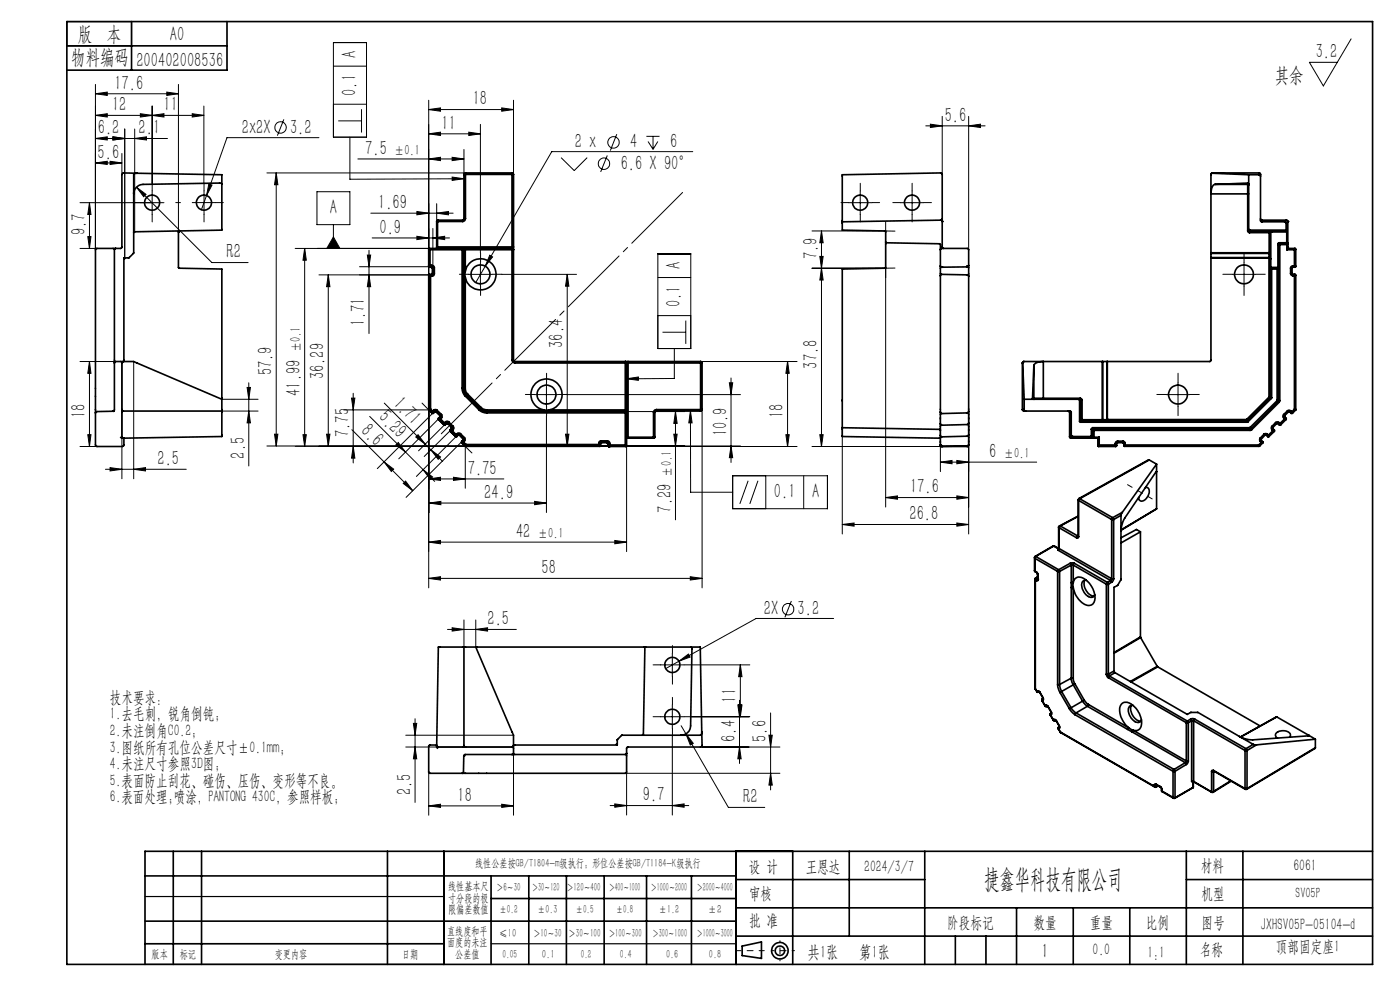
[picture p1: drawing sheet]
<svg xmlns="http://www.w3.org/2000/svg" width="297mm" height="210mm" viewBox="0 0 297 210" stroke-linecap="round" stroke-linejoin="round" font-family="sans-serif">
<g fill="none" stroke="#000" stroke-width=".21">
<path d="M20.2 19.9l2.6-.4v.7zM20.2 17.9v35.1M20.2 19.9h17.7M35.4 19.5l2.5 .4-2.5 .3zM37.9 17.9v31.3M70.7 9h7.1v20.1h-7.1zM70.7 14h7.1M286.6 8.2l-5.9 10-2.9-5h5.9M20.2 29.4l2.6-.4v.7zM20.2 29.4h15.3M20.2 34.6l2.6-.4v.7zM20.2 24.5l2.6-.4v.7z"/>
<path d="M20.2 34.6h5.7M20.2 24.5h23.1M23.4 34.2l2.5 .4-2.5 .3zM24 29l2.5 .4-2.5 .3zM25.9 32.6v4.1M26.5 27.4v27.5M28.6 29.4l2.5-.4v.7zM28.6 27.4v21.9M29 39.7l2 1.5-.5 .5zM29 39.7l15.9 16h7.7M29.8 24.1l2.5 .4-2.5 .3zM32.3 24.5l2.5-.4v.7z"/>
<path d="M32.3 22.5v16.4M40.8 24.1l2.5 .4-2.5 .3zM43.3 22.5v16.4M44.3 39l.7 .3-1.2 2.2zM56.6 36.7h41.8M58.6 36.7v57.9M58.6 36.7l.3 2.5h-.7zM60.2 25.3l-1.4 3.5M67.7 29.2h-19.5l-4.4 12.3M70.7 22.1h7.1M71.8 25.6h4.9M74.2 29.1v8.9l24.2-.1"/>
<path d="M75.9 33.7h22.5M76.7 23.2v4.9M90.9 33.7l2.6-.3v.7zM90.9 23.2l2.6-.3v.7zM90.9 21.3v103.4M90.9 23.2h18M90.9 28.4l2.6-.4v.7zM90.9 28.4h11M95.9 37.6l2.5 .3-2.5 .4zM95.9 33.4l2.5 .3-2.5 .4zM98.4 31.7v5.3M99.4 28l2.5 .4-2.5 .3z"/>
<path d="M101.9 26.4v27.3M106.4 22.9l2.5 .3-2.5 .4zM108.9 21.3v31.1M119 33.4l2.8 2.8 2.8-2.8M128.8 33l-1.4 3.5M130.8 28.5l-1.3 3.5M137.1 28.9h2.8M137.5 30l1 1.7M138.5 28.9v2.8M139.6 30l-1.1 1.7M147 32.2h-29.9l-16.2 27.7M196.4 26.7h12.6"/>
<path d="M197.4 26.3l2.5 .4-2.5 .3zM199.9 24.7v12.3M205.5 26.7l2.5-.4v.7zM205.5 24.7v28.3M17 52.7h3.6M18.6 50.2h.7l-.3 2.5zM19 43l.3 2.5h-.7zM19 43v9.7M32.3 40.5v5M34.8 43h-17.8M43.8 41.5l-1.1 3M62.6 52.7h28.5"/>
<path d="M64.6 52.7l.4 2.5h-.7zM64.6 52.7v42M67.2 40.7h7v7h-7zM67.7 58.3h23.5M69.6 58.3l.4 2.5h-.7zM69.6 58.3v36.3M70.7 47.7v5M70.7 50.3l1.4 2.4h-2.8zM76.3 56.6h14.8M77.9 54.1h.7l-.3 2.5zM78.3 53.1v17.7M78.3 58.3l.3 2.5h-.7z"/>
<path d="M78.7 45.2h17.4M79 50.5h16.4M88.4 50.1l2.5 .4-2.5 .3zM88.4 44.9l2.5 .3-2.5 .4zM91.8 50.5l2.5-.4v.7zM91.8 48.5v8.3M92.6 45.2l2.5-.3v.7zM92.6 43.2v3.5M99.4 58.2h5M101.9 55.7v5M103.9 54.1l.6 .4-1.6 2zM106.4 58.2h15.9"/>
<path d="M120.3 58.2l.4 2.5h-.7zM120.3 58.2v36.4M139.6 53.9h6.9v20h-6.9zM139.6 58.9h6.9M172.3 49h15.6M172.3 56.9h15.6M173.9 54.4h.7l-.3 2.5zM174.3 49v45.7M174.3 49l.3 2.5h-.7zM174.3 56.9l.3 2.5h-.7zM180 43h5M182.5 40.5v5"/>
<path d="M187.7 49h2.2M187.9 47v2.2M187.9 56.7v50.9M189.9 56.9h-2.2M191 43h5M193.5 40.5v5M261.4 58.2h5M263.9 55.7v5M17 76.7h8.9v24.9M19 76.7l.3 2.5h-.7zM19 76.7v18M28.4 76.7v24.9"/>
<path d="M139.6 66.9h6.9M140.5 70.5h5M143.1 73.9v6.4l-10.2 .1M145.5 68v4.9M148.6 76.7h20.5M167.1 76.7l.3 2.5h-.7zM167.1 76.7v18M17 94.7h3.6M18.6 92.2h.7l-.3 2.5zM22.4 99.5h17.1M23.4 99.2l2.5 .3-2.5 .4zM28.4 99.5l2.5-.3v.7z"/>
<path d="M47.1 84.7h7.7M47.1 87.2h7.7M52.4 82.2h.7l-.3 2.5zM52.8 87.2l.3 2.5h-.7zM52.8 81.2v17.6M56.6 94.6h42.1M58.2 92.1h.7l-.3 2.5zM62.6 94.7h36.2M64.3 92.2h.7l-.4 2.5zM69.3 92.1h.7l-.4 2.5zM72.9 87h18M74.6 84.4h.7l-.4 2.6z"/>
<path d="M74.6 91.1l6.9 6.9M74.9 83.4v14.8M74.9 94.7l.4 2.5h-.7zM78.4 88.3l11.3 11.3M81.5 98l2 1.5-.5 .5zM81.5 98l6.1 6.1M81.5 85.5l8.7 8.7M84 94.4l.5-.5 1.5 2zM88.2 92.7l.5-.5 1.5 2zM89.5 85.5l1.5 1.5M89.7 99.6l2.1 1.6-.5 .5zM89.7 99.6l2.5 2.5"/>
<path d="M90.2 94.2l1.2 1.2M91.1 86.9v21.8M91.4 95.4l2.1 1.5-.5 .5zM91.4 95.4l2.5 2.5M91.9 87.5l-11.9 11.9M93.2 88.7l-8.6 8.6M94.4 90l-5.6 5.6M95.6 91.2l-5.6 5.6M96.9 92.5l-8.6 8.6M98 93.6l-11.9 11.9M98.6 94.6l1.5 1.5M98.7 94.7v8.9"/>
<path d="M113.4 83.7h5M115.9 81.2v5M115.9 88.2v20.5M120 92.1h.7l-.4 2.5zM120.4 83.7h36.7M127.1 94.6h30M132.8 94.7h36.3M132.9 80.4l2.5-.4v.7zM132.9 94.5v22.5M132.9 87.3h12.4M142.9 92.1h.8l-.4 2.5zM143.3 87.3l.4 2.5h-.8z"/>
<path d="M143.3 87.3v23M146.5 87.2v17.2h8.9M146.5 87.2l.3 2.5h-.7zM148.9 86.9v37.8M154.7 81.2h.7l-.3 2.5zM155.1 94.6l.3 2.5h-.7zM155.1 80.2v17.9M166.7 92.2h.7l-.3 2.5zM172.3 94.7h27.5M173.9 92.2h.7l-.3 2.5zM178.7 90.7v22.6M199.5 98l2.5-.3v.7z"/>
<path d="M199.5 88.9v11.1M199.5 98h20.4M203 97.7l2.5 .3-2.5 .4zM205.5 87.6v25.7M247.4 83.7h5M249.9 81.2v5M85.5 102.5l.5-.4 1.6 2zM90.9 101.6l2.6-.4v.7zM90.9 101.6h16M90.9 115l2.6-.4v.7zM90.9 115h42M91.1 106.7l2.4-.3v.7z"/>
<path d="M91.1 106.7h24.8M96.2 101.2l2.5 .4-2.5 .3zM113.4 106.4l2.5 .3-2.5 .4zM130.4 114.6l2.5 .4-2.5 .3zM155.4 100.9h20.1v7h-20.1zM158.7 102l-1.7 4.9M160.8 102l-1.7 4.9M162.5 100.9v7M170.5 100.9v7M178.7 111.3l2.5-.4v.7zM178.7 111.3h26.8M187.9 105.5l2.5-.3v.7z"/>
<path d="M187.9 105.5h17.6M203 105.2l2.5 .3-2.5 .4zM203 110.9l2.5 .4-2.5 .3zM90.9 122.7l2.6-.4v.7zM90.9 122.7h58M94.9 133.5h14.6M95.9 133.2l2.5 .3-2.5 .4zM98.4 131.5v5.8M100.9 133.5l2.5-.3v.7zM100.9 131.5v5.8M142.6 138.6v4.9M146.4 122.3l2.5 .4-2.5 .3z"/>
<path d="M167.9 127.5l-1.4 3.4M176.8 131.2h-16.4l-16.4 9.1M86.1 158.5h22.8v14.4M86.1 156h22.8M87.7 153.4h.7l-.3 2.6zM88.1 152.5v17.7M88.1 158.5l.3 2.5h-.7zM140.1 141h5M140.1 152h5M142.6 156.1v16.8M142.6 149.5v5M144 140.3l2-1.6 .4 .7z"/>
<path d="M144 140.3l-2.7 1.5M144.5 153.9l1 1.8M145.5 155.7l1.6 2-.7 .3zM145.5 155.7l9 15.6h7.7M146.7 141h12.4M146.7 152h12.4M148.6 158.5h16.9M156.5 149.5h.7l-.3 2.5zM156.7 149.5h.7l-.3 2.5zM156.9 158.5l.3 2.5h-.7zM156.9 148.5v13.5M157.1 141l.3 2.5h-.7z"/>
<path d="M157.1 141v11M163.1 156h.7l-.3 2.5zM163.5 151.2v16.4M90.9 170.9l2.6-.3v.7zM90.9 163.8v9.1M90.9 170.9h18M106.4 170.6l2.5 .3-2.5 .4zM129.4 170.9h16.7M130.4 170.5l2.5 .4-2.5 .3zM132.6 164h32.9M132.9 164v8.9M142.6 170.9l2.5-.4v.7z"/>
<path d="M163.5 164l.3 2.5h-.7z"/>
<circle cx="59.5" cy="27" r="1.21"/>
<circle cx="128.1" cy="34.7" r="1.2"/>
<circle cx="130.2" cy="30.2" r="1.21"/>
<circle cx="167.2" cy="129.2" r="1.21"/>
</g>
<g fill="none" stroke="#000" stroke-width=".35">
<path d="M14.2 4.6h277v200h-277zM14.2 9.7h34M27.9 4.6v10.3M48.2 4.6v10.3h-34M29.1 36.8l-.7 .2v16.7l-1 1h-1.1M29.1 36.8l-2.9-.1-.3 .2v15.6l-.3 .2h-1M29.1 36.8l18 .3v11.7l-18.6 .4-.1 .1M47.1 39l-.5-.2-16.3 .3a2.04 2.04 0 0 0-1.9 2M98.4 37h.3M98.4 37v9.4M98.7 36.7l-.3 .3M98.7 36.7v.3"/>
<path d="M98.7 37v9.4M98.7 36.7h9.9M98.7 37h9.9M108.6 36.7l.3 .3M108.6 36.7v.3M108.6 37h.3M108.6 37v15.4M108.9 37v15.4M256.9 37v16.6M257.2 36.7l-.3 .3M257.2 36.8l-.3 .2M257.2 36.7h9.9"/>
<path d="M257.2 36.8l7.7 .3M257.2 36.7v.1M257.7 39.1l-.3 .2-.2 .3-.3 1.5h7.8M257.7 39.1h7M264.7 38.8l.2 .2M264.7 39.1l.2 .2M264.7 39.1v2M264.7 38.8l-7 .3M264.7 38.8v.3M264.9 37.1v11.9M264.9 37.1h2.2M267.1 36.7l.3 .2v10l.3 .2"/>
<path d="M267.1 37.1l.3 .3M267.1 36.7v.4M24.6 52.7l-.3 .2v24.1M24.6 52.7h-4.1l-.3 .3v34.6M26.3 54.7v22M26.3 54.7l.2 .2M37.9 49.2v7.6l9.2 .3v30.1M37.9 49.2h.1M38.1 49l-.2 .2M90.9 56.4h.1M90.9 52.9l.3 .1M90.9 56.4l.2 .2"/>
<path d="M90.9 52.9v3.7l.2 .1M90.9 58.4v28.4M90.9 58.4l.1 .1M91 58.5l.3 .1M91 58.5v28.3M91.1 52.7l.1 .3M91.1 52.7l-.2 .2M91.1 56.6h.1M91.1 58.2l-.2 .2M91.1 56.7h.1M91.1 52.7h7M91.1 56.6h.5"/>
<path d="M91.1 58.2l.1 .1M91.1 58.2h.4M91.1 56.7h.4M91.1 56.6v.1M91.2 58.3l.1 .3M91.2 56.3l-.3 .1M91.2 56.3l-.1 .3M91.2 58.3l-.2 .2M91.2 56.3h.4M91.2 53v3.3M91.2 53h6.8M91.2 58.3h.4"/>
<path d="M91.3 58.6v28.2M91.3 58.6h.3M91.5 56.7l.2 .2M91.5 58.2l.1 .1M91.6 56.3a.49 .49 0 0 1 .5 .5M91.6 58.3v.3M91.6 56.6l.2 .2M91.6 56.3v.3M91.6 56.6l-.1 .1M91.7 58l-.2 .2M91.7 58l.1 .1M91.7 56.9v1.1"/>
<path d="M91.8 58.1l-.2 .2M91.8 58.1h.3M91.8 56.8h.3M91.8 56.8v1.3M91.8 56.8l-.1 .1M92.1 58.1a.49 .49 0 0 1-.5 .5M92.1 56.8v1.3M92.6 52.4v.3M92.6 52.4h.2M92.6 47h.2M92.6 47v5.4M92.8 52.4v.3"/>
<path d="M92.8 47h.1M92.8 52.4h15.8M92.8 47h5.3M92.8 47v5.4M92.9 46.7l-.1 .3M92.9 46.7l-.3 .3M92.9 46.7h5.2M98 53h.3M98 53v-.3l.3 .3M98 53v29.4M98.1 52.7l.3 .3M98.1 52.7h.6"/>
<path d="M98.1 46.7v.3M98.3 53h.1M98.3 53v29.4M98.4 57.6v1.2M98.4 57.6h.3M98.4 58.8h.3M98.4 53h.3M98.4 53v4.6M98.4 58.8v23.6M98.4 46.4l-.3 .3M98.4 46.4h.3M98.7 57.6v1.2"/>
<path d="M98.7 52.7v.3M98.7 57.6a3.3 3.3 0 0 1 5.1-2.1 3.3 3.3 0 0 1 0 5.4 3.3 3.3 0 0 1-5.1-2.1M98.7 53h9.9M98.7 52.7h9.9M98.7 53v4.6M98.7 58.8v23.6M98.7 46.4a.6 .6 0 0 1-.6 .6M108.6 52.7v.3M108.6 52.7l.3 .3M108.6 53h.3M108.6 52.4v.3M108.6 52.4h.3"/>
<path d="M108.6 53v23.4M108.9 52.4v.6M108.9 53v23.4M178.7 47.1v1.7l9 .2 .2 .1v2.4M187.9 51.5l11.5 .2 .1 .1v4.6M187.9 51.5v5.3l-.2 .1-9 .2v33.6M199.5 56.4l.3 .3M199.5 53l.2-.3h5.7l.1 .2v3.4M199.5 58.5l.3-.3 5.5 .1 .2 .3M199.5 56.4v2.1M199.5 58.5v35.9M199.8 56.7h.1"/>
<path d="M199.9 47v5.5l.3 .2M199.9 47h.1M199.9 47l-.3-.3-20.9 .4M199.9 47v-10.1l-.3-.2-20.9 .4v10M205.2 56.4v.2M205.2 56.6h.1M205.2 56.6l-5.4 .1M205.5 56.3l-.3 .3M205.5 56.3v2.3M205.5 58.6v35.9l-.3 .2M256.9 53.6v.2M256.9 54.6v.1"/>
<path d="M256.9 54.7v21.9l-22 .1M256.9 53.8v.8M256.9 53.6h12.3M256.9 53.8h12.3M256.9 54.6h12.3M256.9 54.7h12.3M264.7 41.1h.2M264.7 49l.1 .3h.3M264.7 49h.2M264.7 41.1v7.9M264.9 48.6l.2 .2M264.9 49l.2 .2"/>
<path d="M265.1 49.2v.1M265.1 48.8h7.7M265.1 48.8v.4M265.1 49.2h4.1M265.1 49.3h4.1M267.4 46.4l.3 .3M267.7 46.7h5.2M267.7 47.1h4.8M267.7 46.7v.4M269.2 54.6l.2 .2M269.2 54.7l.2 .2M269.2 54.6v.1"/>
<path d="M269.2 54.7h.1M269.2 54.7v29.5M269.2 49.2l.3 .1M269.2 49.2v.1M269.2 53.8l.3 .1M269.2 53.6v.2M269.2 53.6h.3M269.2 49.3h.3M269.2 49.3v4.3M269.2 53.8v.8M269.4 54.9h.1M269.4 54.8v.1"/>
<path d="M269.4 49l.2 .2M269.4 49h3.6M269.4 49l-.2 .2M269.4 54.9v29.3M269.5 53.6v.3M269.5 53.9l-.1 .9M269.5 49.3v4.3M269.6 56.7v.2M269.6 49.2h.1M269.6 56.7h1.5M269.6 49.2l-.1 .1M269.6 56.9l.2 .2"/>
<path d="M269.6 49.2v7.5M269.6 56.9h1.5M269.6 49.2h3.4M269.8 57.1v27.3M269.8 57.1h1.1M270.9 57.1v27.7M271.1 56.9l-.2 .2M271.1 56.7v.2M271.1 51.8v4.9M271.1 51.8l.2 .2M271.3 52h.2M271.3 52v33"/>
<path d="M271.4 51.5l-.3 .3M271.4 51.5h1.4M271.4 51.5l.2 .2M271.5 52v33M271.6 51.7l-.3 .3M271.6 51.7v.2M271.6 51.9l-.1 .1M271.6 51.7h1.4M271.6 51.9h1.4M272.5 47.1l.3 .3M272.8 51.5l.2 .2M272.8 47.4v1.4"/>
<path d="M272.8 48.8l.2 .2M272.9 46.7l.3 .3M272.9 46.7l-.4 .4M273 49v.2M273 51.3l-.2 .2M273 51.7v.2M273 51.3l.2 .2M273 49.2v2.1M273 53h1.6M273 51.9v1.1M273.2 52.5v.2M273.2 51.5v.4h-.2"/>
<path d="M273.2 47h.1M273.2 51.5l-.2 .2M273.2 52.7l-.2 .3M273.2 52.7h.1M273.2 52.4v.3M273.2 52.7h1.5M273.2 47l-.4 .4M273.2 47v5.7M273.8 58l.1 .3 .4 .2M273.8 58h.3M273.8 56.9h.3M273.8 56.9v1.1"/>
<path d="M274.1 58l.2 .2M274.1 56.9v1.1M274.3 56.4l-.3 .1-.2 .4M274.3 58.2v.3M274.3 56.7l-.2 .2M274.3 56.4v.3M274.3 58.2h.4M274.3 56.7h.4M274.3 56.4h.3M274.3 58.5h.3M274.6 56.4l.1 .3M274.6 56.4l.3 .1"/>
<path d="M274.6 53v3.4M274.6 58.5v28.3M274.7 52.7l-.1 .3M274.7 58.2l-.1 .3M274.7 58.2l.2 .2M274.7 52.7l.2 .2M274.9 58.4l-.3 .1M274.9 52.9l-.3 .1M274.9 56.5l-.2 .2M274.9 52.9v3.6M274.9 58.4v28.4M24.3 77v10l-.3 .2"/>
<path d="M26.2 76.7l-.3 .2v10M26.2 76.7h2.2l18.7 8M26.2 76.7h-1.7l-.2 .3M108.6 76.4a.6 .6 0 0 0 .6 .6M108.6 76.4h.3M108.9 76.4l.3 .3M109.2 76.7v.3M109.2 77h23.4M109.2 76.7h23.4M132.6 76.7v.3M132.6 77h.3M132.6 76.7l.3 .3"/>
<path d="M132.6 76.7h.6M132.6 77v10M132.9 77h.3M132.9 77v10M133.2 76.7v.3M133.2 77h15.4M133.2 76.7h15.4M133.2 77v15.7M148.6 76.7v.3M148.6 76.7l.3 .3M148.6 77h.3M148.6 77v9.9"/>
<path d="M148.9 77v9.9M216.9 77h.1M216.9 77v9.9M217 77l.3 7.7M217.2 76.7l-.2 .3M219.3 77.5l.6-.5 1.4-.3v7.8M219.3 77.5l-.3 7M219.3 77.5v7M233.8 76.7h-16.7l-.2 .3M233.8 76.7h.2M233.8 76.7v12.3M234 76.7h.8"/>
<path d="M234 76.7v12.3M234.8 76.7h.1M234.8 76.7v12.3M234.9 76.7v12.3M20.2 87.6v6.8l.2 .2 5.6 .1 .3-.3v-1.5M24 87.2h.1M24 87.2l-3.5 .1-.3 .3M25.6 92.8l.4 .1M25.9 86.9l.2 .3h21M25.9 86.9v5.9l.2 .1M26 92.9h.1M26.1 92.9h.1"/>
<path d="M47.1 87.2v5.4l-21 .3M90.9 86.8l.1 .2M91 87l.7 .7M91 86.8l.1 .2M91 86.8h-.1M91.1 87l.6 .5M91.1 87h-.1M91.3 86.8l-.2 .2M91.3 86.8h-.3M91.3 86.8l.5 .4M91.7 87.5h.2M91.7 87.7h.2"/>
<path d="M91.7 87.5v.2M91.8 87.2l.1 .3M91.8 87.2l-.1 .3M91.9 87.5v.2M92 87l.2 .2M92 87l.3-.1 .4 .1M92 87l-.2 .2M92.2 87.2h.3M92.2 87.4h.3M92.2 87.2l-.3 .3M92.2 87.2v.2M92.2 87.4l-.3 .3"/>
<path d="M92.5 87.2l1 1M92.5 87.2v.2M92.5 87.4l.8 .8M92.7 87l-.2 .2M92.7 87l1 .9M93 88.7v.3M93 89h.1M93 88.7h.1M93 89l1.2 1.1M93.1 88.7l.4 .2M93.1 88.7v.3M93.1 89l1.1 1"/>
<path d="M93.3 88.2v.2M93.3 88.4h.2M93.3 88.2h.2M93.3 88.4l-.3 .3M93.5 88.2v.2M93.5 88.4l.2 .2M93.5 88.9l-.4 .1M93.5 88.9l.8 .8M93.5 88.4l-.4 .3M93.7 87.9l-.2 .3M93.7 87.9l.1 .4-.1 .3M93.7 88.6l-.2 .3"/>
<path d="M94.2 90h.2M94.2 90.1h.2M94.2 90v.1M94.3 89.7l-.1 .3M94.3 89.7l.1 .3M94.4 90v.1M94.5 89.5a.44 .44 0 0 1 .7 0M94.5 89.5l.2 .2M94.5 89.5l-.2 .2M94.7 89.7h.3M94.7 89.8h.3M94.7 89.7l-.3 .3"/>
<path d="M94.7 89.7v.1M94.7 89.8l-.3 .3M95 89.7l.9 1M95 89.7v.1M95 89.8l.8 .9M95.2 89.5l-.2 .2M95.2 89.5l.9 .9M95.5 91.2v.3M95.5 91.5h.1M95.5 91.2h.1M95.5 91.5l1.1 1.1M95.6 91.2l.3 .2"/>
<path d="M95.6 91.2v.3M95.6 91.5l1 1M95.8 90.7v.2M95.8 90.9h.1M95.8 90.7h.1M95.8 90.9l-.3 .3M95.9 90.7v.2M95.9 90.9l.2 .2M95.9 91.4l-.3 .1M95.9 91.4l.9 .8M95.9 90.9l-.3 .3M96.1 90.4l.2 .3-.2 .4"/>
<path d="M96.1 90.4l-.2 .3M96.1 91.1l-.2 .3M96.6 92.5h.3M96.6 92.6h.3M96.6 92.5v.1M96.8 92.2l.1 .3M96.8 92.2l-.2 .3M96.9 92.5v.1M97 92l.2-.1 .5 .1M97 92l.2 .2M97 92l-.2 .2M97.2 92.2h.3"/>
<path d="M97.2 92.3h.3M97.2 92.2l-.3 .3M97.2 92.2v.1M97.2 92.3l-.3 .3M97.5 92.2l.8 .9M97.5 92.2v.1M97.5 92.3l.7 .8M97.7 92l-.2 .2M97.7 92l.8 .8M98 94h.1M98 94l.6 .6M98 82.4a2.31 2.31 0 0 0 .7 1.7"/>
<path d="M98 82.4h.3M98 93.6v.3M98 93.6l.3 .2M98 93.6h.1M98 93.9h.1M98 93.9l.7 .6M98 93.9v.1M98.2 93.1v.3M98.3 93.8l-.3 .1M98.3 82.4l.3 1 .4 .4M98.3 93.3l.2 .2M98.3 93.1v.2"/>
<path d="M98.3 93.3l-.4 .4 .1 .3M98.3 93.8l.5 .5M98.3 93.1h-.1M98.3 82.4h.1M98.4 82.4l.2 .9 .4 .5M98.4 82.4h.3M98.5 92.8l-.2 .3M98.5 92.8l.2 .3-.2 .4M98.5 93.5l-.2 .3M98.6 94.6l.2 .1M98.7 94.5l.1 .1M98.7 94.5l-.1 .1"/>
<path d="M98.7 82.4l.1 .6 .4 .6M98.7 84.1l2.9 2.8M98.8 94.7h28.4M98.8 94.6h28.3M98.8 94.6v.1M98.8 94.3l-.1 .2M98.8 94.3v.3M98.8 94.3h28.2M99 83.8l-.3 .3M99 83.8l2.8 2.9M99 83.8h.1M99 83.8l2.8 2.8"/>
<path d="M99.2 83.6l-.2 .2M99.2 83.6l2.8 2.8M101.6 86.9a2.31 2.31 0 0 0 1.7 .7M101.8 86.7l-.2 .2M101.8 86.7l.5 .4 1 .2M101.8 86.6a1.92 1.92 0 0 0 1.5 .6M101.8 86.6v.1M102 86.4l-.2 .2M102 86.4l.6 .4 .7 .2M103.3 87.3v.3M103.3 87v.2M103.3 87.3h29.3"/>
<path d="M103.3 87.6h29.3M103.3 87.2h12M103.3 87.2v.1M103.3 87h12M115.3 87.2h1.3M115.3 87h1.3M115.3 87v.2M115.3 87a3.3 3.3 0 0 1-2.1-5.1 3.3 3.3 0 0 1 5.5 0 3.3 3.3 0 0 1-2.1 5.1M116.6 87v.2M116.6 87.2h16M116.6 87h16M127 94.3l.1 .3"/>
<path d="M127 94.3l.3 .1M127 94h.3M127 94v.3M127.1 94.6l.1 .1M127.3 94.4l-.2 .2M127.3 94v.4M127.3 94l.1 .1M127.3 94.4l.1 .1M127.4 94.5l-.2 .2M127.4 94.1v.4M127.5 93.5l-.3 .1-.2 .4M127.5 93.5v.3"/>
<path d="M127.5 93.8l-.2 .2M127.5 93.5h1.3M127.5 93.8h1.3M127.5 93.8l.1 .1M127.6 93.9l-.2 .2M127.6 93.9h1.1M128.7 93.9l.2 .2M128.8 93.5v.3M128.8 93.5l.3 .1 .2 .4M128.8 93.8l.2 .2M128.8 93.8l-.1 .1M128.9 94.5l.3 .2"/>
<path d="M128.9 94.5h.1M128.9 94.1v.4M129 94h.3M129 94.5l.2 .2M129 94.5h.1M129 94v.5M129 94l-.1 .1M129.2 94.7h.1M129.2 94.7h3.6M129.3 94.4l-.3 .1M129.3 94.4l-.1 .3M129.3 94.4h3.3"/>
<path d="M129.3 94v.4M132.6 87.3v.3M132.6 94.4l.2 .3M132.6 94.4l.3 .1M132.6 87.6h.3M132.6 87.3l.3 .3M132.6 87.2l.3 .4M132.6 87v.2M132.6 87h.3M132.6 87.2v.1M132.6 87.6v6.8M132.9 94.5l-.1 .2"/>
<path d="M132.9 87v.6M132.9 87.6v6.9M133 92.9h.2M133.2 92.7l-.3 .1M133.2 92.7v.2M133.2 92.7h5.4M133.2 92.9h5.4M138.6 87.5h.3M138.6 92.7h.1M138.6 92.7v.2M138.6 87.5v5.2M138.9 92.6l-.3 .1"/>
<path d="M138.9 92.6v.3h-.3M138.9 87.5v5.1M139.2 86.9a.6 .6 0 0 0-.6 .6M139.2 86.9v.3M139.2 87.2l-.3 .3M139.2 86.9h9.4M139.2 87.2h9.4M148.6 86.9h.3M148.6 86.9v.3M148.9 86.9l-.3 .3M178.7 90.7l20.6 .4 .2 .2M178.7 90.7v1.9l20.8 .3"/>
<path d="M199.5 94.4h.1M199.5 94.4l.3 .3M199.8 94.7h.1M199.8 94.7h5.4M205.2 94.7h.1M205.5 87.2l-.3 .4-5.4 .1-.3-.3M205.5 89.7l-.3 .4-5.4 .1-.3-.4M205.5 92.2l-.3 .3-5.4 .2-.3-.4M205.5 94.3l-.3 .3-5.5 .1-.2-.3M216.9 86.9l.2 .3h9.9l.3 .3M216.9 86.9h.4M217.3 86.9l.3 .3"/>
<path d="M217.3 84.7v2.2M217.3 84.7h11.9M219 84.5l.3 .2M219 84.5h.3M219.3 84.5l.2 .2M219.3 84.5h2M221.3 84.5v.2M221.3 84.5h7.9M226.6 87.2l.3 .3M226.9 92.6l.1 .3h.2M226.9 87.5h.4M226.9 87.5v5.1"/>
<path d="M227.2 92.9h.1M227.2 92.9h5.7M227.3 92.3l.3 .3M227.3 87.5v4.8M227.3 92.3l-.4 .3M227.6 92.6h3.8M227.6 92.6l-.4 .3M228.8 84.7l.2 .2M229 89.4l.2 .2M229 84.9v4.5M229 84.9h.3M229.2 84.7l.1 .2"/>
<path d="M229.2 84.5v.2M229.2 84.5l.3 .2 .1 .2M229.2 89.6h35.4M229.3 89l.3 .2M229.3 84.9h.3M229.3 89h.3M229.3 84.9v4.1M229.3 89l-.3 .4M229.6 89v.2M229.6 89.2l-.4 .4M229.6 89.2h4.2M229.6 84.9v4.1"/>
<path d="M229.6 89h4.2M231.4 92.6l.3 .3M231.5 92.4l-.1 .2M231.5 91v1.4M231.5 92.4l.4 .3M231.5 91l.4 .4M231.8 90.7l-.3 .3M231.8 90.7h33.2M231.8 90.7l.4 .4M231.9 92.7l-.2 .2M231.9 92.7h.2M231.9 91.4h.2"/>
<path d="M231.9 91.4v1.3M232.1 92.7v.2h-.4M232.1 92.7h1.1M232.1 91.4v1.3M232.2 91.1l-.3 .3M232.2 91.1v.2M232.2 91.3l-.1 .1M232.2 91.1h33M232.2 91.3h33M232.6 92.9h.3M232.9 92.9h.1M232.9 94.5l.2 .2"/>
<path d="M232.9 92.9v1.6M233.1 94.7h3.6M233.2 92.7l-.3 .2M233.2 94.4l-.3 .1M233.2 94.4l-.1 .3M233.2 94.4h3.4M233.2 92.7v1.7M233.8 89.2h.3M233.8 89v.2M233.8 89h.2M234 89l.1 .2M234 89h.8"/>
<path d="M234.8 89l.2 .2M234.9 89h-.1M234.9 89l.2 .2M234.9 89h.1M234.9 89h29.5M235 89.2h.1M235 89.2h-.9M235.1 89.2h.1M235.1 89.2h29.3M236.6 94.4l.1 .3M236.6 94.1h.3M236.6 94.4l.3 .1"/>
<path d="M236.6 94.1v.3M236.9 94.5l-.2 .2M236.9 94.1v.4M237.1 93.6l-.4 .2-.1 .3M237.1 93.9l-.2 .2M237.1 93.6v.3M237.1 93.9h1.1M237.1 93.6h1.1M238.2 93.6l.4 .2 .1 .3M238.2 93.6v.3M238.2 93.9l.2 .2M238.4 94.1h.3"/>
<path d="M238.4 94.5l.2 .2M238.4 94.1v.4M238.6 94.7h28.5M238.7 94.4l-.1 .3M238.7 94.4l-.3 .1M238.7 94.4h28.3M238.7 94.1v.3M243.8 97.6l-14.9 8.2M243.8 97.6l-14.7 8.2M243.8 97.6l1.6 .9M245.4 98.5l-7.3 10.2M245.4 98.5v9.4"/>
<path d="M264.4 89v.2M264.4 89l.2 .1M264.4 89.2l.2 .4M264.6 89.1l-.2 .1M264.6 89.1l.1 .4M264.7 89.5l-.1 .1M265 90.7l.2 .4M265.2 91.1v.2M265.2 90.7h-.2M265.2 90.7l.2 .3M265.4 91l-.2 .1M265.4 91l.1 .1"/>
<path d="M265.5 91.1l-.3 .2M267 94.4l.1 .3M267 94.4l.2 .2M267.2 94.6l-.1 .1M267.4 92.9l-.2 .2 .2 .5M267.4 92.9l.2 .2M267.4 93.6l.2 .2M267.6 93.8l.3 .2M267.6 93.4l-.2 .2M267.6 93.1v.3M267.6 93.8l-.6 .6M267.6 93.4l.3 .3"/>
<path d="M267.9 93.7l-.3 .1M267.9 93.7v.3M267.9 94l-.7 .6M268.1 92.1l.4-.1 .4 .1M268.1 92.1l.3 .2M268.1 92.1l-.7 .8M268.4 92.3h.2M268.4 92.3l-.8 .8M268.6 92.3l.3 .3M268.9 92.1l-.3 .2M268.9 92.1l.2 .2M268.9 92.6h.3"/>
<path d="M269.1 92.3l-.2 .3M269.1 92.3l.1 .3M269.2 84.2l.1 .2M269.2 84.2h.2M269.2 84.2l-4.8 4.8M269.3 84.4l-4.7 4.7M269.3 84.4l.4 .1M269.4 84.2l-.1 .2M269.4 84.2l.4 .2M269.7 84.5l-5 5M269.8 84.4l-.1 .1M269.8 90.4l-.1 .3 .1 .4"/>
<path d="M269.8 90.4l.3 .3M269.8 91.1l.3 .3M270.1 91.4l.2 .1M270.1 90.9l-.3 .2M270.1 90.7v.2M270.1 91.4l-1 .9M270.1 90.9l.2 .3M270.3 91.2l-.2 .2M270.3 91.2v.3M270.3 91.5l-1.1 1.1M270.6 89.6l.3-.1 .4 .1M270.6 89.6l.2 .2"/>
<path d="M270.6 89.6l-.8 .8M270.8 89.8h.3M270.8 89.8l-.7 .9M270.9 85l-5.7 5.7M270.9 85l.3 .2M270.9 84.8v.2M270.9 84.8l.4 .2M271.1 89.8l.3 .3M271.2 85.2l.2 .1M271.2 85.2l-5.8 5.8M271.3 85l-.1 .2M271.3 85h.2"/>
<path d="M271.3 89.6l-.2 .2M271.3 89.6l.2 .2M271.4 85.3l-5.9 5.8M271.4 90.1h.3M271.5 85l-.1 .3M271.5 89.8l-.1 .3M271.5 89.8l.2 .3M272.3 87.9l-.1 .3 .1 .4M272.3 87.9l.2 .3M272.3 88.6l.2 .3M272.5 88.9l.3 .1M272.5 88.4l-.2 .2"/>
<path d="M272.5 88.2v.2M272.5 88.9l-1 .9M272.5 88.4l.3 .3M272.8 88.7l-.3 .2M272.8 88.7v.3M272.8 89l-1.1 1.1M273.1 87.2l.3-.2 .4 .2M273.1 87.2l.2 .2M273.1 87.2l-.8 .7M273.3 87.4h.3M273.3 87.4l-.8 .8M273.6 87.4l.3 .3"/>
<path d="M273.8 87.2l-.2 .2M273.8 87.2l.2 .2M273.9 87.7h.3M274 87.4l.2 .3M274 87.4l-.1 .3M274.6 86.8l.2 .2M274.6 86.8h.3M274.6 86.8l-.6 .6M274.8 87l-.6 .7M274.9 86.8l-.1 .2M219.5 118.3l.1 .2M219.5 118.3v2.8"/>
<path d="M219.6 118.5v2.6M219.6 118.5l4.8 2.7M219.6 118l-.1 .3M219.6 118h.1M219.7 118l-.1 .5M219.7 118l4.9 2.9M223.4 115.8h.3M223.4 115.8h.1M223.4 115.8l-3.8 2.2M223.5 115.8h.2M223.5 115.8l-3.8 2.2M223.5 115.8l1 .6"/>
<path d="M223.7 115.8l.9 .5M224.4 116.7l11.2 6.4M224.6 111.8h.1M224.6 116.2l-.2 .5M224.6 111.8v.1M224.6 116.2v.1M224.6 111.8v4.4M224.6 116.3l-.2 .4M224.6 116.3l11.2 6.5M224.6 111.9v4.4M224.6 111.9l3.8 2.2M224.8 111.6l-.2 .2"/>
<path d="M224.8 111.6h.1M224.9 111.6l-.3 .3M224.9 111.6l3.7 2.1M227 119.5h.9M227 119.5l.3 .4M227 119.5l-2.4 1.4M227.3 119.9h.4M227.3 119.9v3.7M227.3 119.9l-2.5 1.3M227.7 119.9v3.7M227.7 119.9l7 4M227.9 119.5l-.2 .4"/>
<path d="M227.9 119.5l7 4M228.6 113.7l-.2 .4M228.6 113.7h.1M228.7 113.7v.1M228.7 106l.1 .1M228.7 113.7l.1 .1M228.7 106v7.7M228.7 109.5l-3.9 2.1M228.7 113.6l-.1 .1M228.7 109.5l-3.8 2.1M228.8 113.8a.25 .25 0 0 1-.1 .3 .25 .25 0 0 1-.3 0M228.8 106.1l7 4.1"/>
<path d="M228.8 106.1v7.7M228.9 105.8l-.2 .2M228.9 105.8h.2M229.1 105.8l-.3 .3M229.1 105.8l6.9 4M235.8 110.2h.5M235.8 110.2v12.6M236 109.8l-.2 .4M236 109.8l.3 .4M236.3 110.2v12.6M237.8 109.3v13.7l-.7 1.1-.8 .5v17.7M237.8 109.3l-1.5 .9"/>
<path d="M238.1 108.7l-.3 .6M238.1 108.7l-2.1 1.1M241.9 112.8l-4.1 2.4M241.9 112.8v22.3M241.9 112.8l-.8-.5-3.3 1.8M243 103.4a.78 .78 0 0 1 .8 .4 .78 .78 0 0 1 0 .8l-.3 .8a1.2 1.2 0 0 1-1.8 .7l-.2-.6M245.2 100.2l-6.8 10-.5 1.3-.1 1.2M245.3 100l-.1 .2zM245.4 107.9l-7.6 4.6M245.4 107.9l-7.6 4.5M98.4 137.3v20.9l.3 .3M98.4 137.3h38.4"/>
<path d="M98.4 137.3h-5.4l-.4 20.9M100.9 137.3l8 18.6v2.2M136.8 137.3l-.3 18.4-.2 .3M136.8 137.3h11.8l.3 17.9M146.6 137.3l.2 .4-.3 16.3a2.04 2.04 0 0 1-2 2M219.5 121.1l.1 .1M219.5 121.1h.1M219.5 122.9l.1 .2M219.5 122.9v23.1M219.6 121.1v.1M219.6 121.2l.3 .3M219.6 121.1l.3 .2"/>
<path d="M219.6 123.1v23M219.6 123.1l.3 .1M219.7 122.7l-.2 .2M219.7 122.7h.1M219.8 122.7l-.2 .4M219.8 122.7l.3 .1M219.9 121.3l.3 .6M219.9 121.3v.2M219.9 121.5l.2 .3M220.1 122.8l-.2 .4M220.1 122.8h.1M220.1 122.9h.1"/>
<path d="M220.1 121.8l.1 .1M220.1 122.9l.1 .1M220.1 121.8v1.1M220.1 122.4l-.4 .3M220.1 122.4l-.3 .3M220.2 123l-.1 .2h-.2M220.2 121.9v1.1M224.4 121.2h.4M224.4 121.2v24M224.6 120.9l.2 .3M224.6 120.9l-.2 .3M224.8 121.2v24"/>
<path d="M227.3 123.6v1M227.3 123.6h.4M227.3 124.6h.4M227.3 124.6v19.3M227.7 123.6a1.43 1.43 0 0 1 1-1.2 1.43 1.43 0 0 1 1.5 .5 4.6 4.6 0 0 1 1.9 4.9 1.55 1.55 0 0 1-2.5 .1l-1.4-1.6-.5-1.7M227.7 123.6v1M227.7 124.6v19.3M230.2 123.1a2.62 2.62 0 0 0 1.9 3.3M230.5 123.1a.91 .91 0 0 0-1 .4 .91 .91 0 0 0 0 1 2.33 2.33 0 0 0 2.3 2.2l.4-.6M234.7 123.9h.4M234.7 123.9v19.1M234.9 123.5l.2 .4"/>
<path d="M234.9 123.5l-.2 .4M235.1 123.9v19.1M235.6 123.1l.2 .4M235.6 123.1l-.7 .4M235.8 122.8h.5M235.8 122.8l-.2 .3M235.8 123.5l-.7 .4M236.3 122.8l-.2 .5-.3 .2M241.9 135.1l.1 .1M241.9 135.1l-5.6 3.3M242 135.2l3.5 6.1M242 135.2l-5.7 3.4"/>
<path d="M92.6 158.2l.2 .3h5.9M92.6 158.4h.1M92.6 158.2v.2M92.6 158.4l.2 .3M92.6 158h-1.4l-.3 .2 .1 5.7 7 .1M108.9 158.1l-.2 .4h-10M108.9 158.1v1.7l-.3 .2M108.9 158h22.1M130.7 157.9l.3 .1M132.9 159.8l-.2 .2h-24.1M132.9 159.8v4.1l-.1 .1h-34.8M148.9 155.2l-.1 .5-.2 .3h-16.7l-.9 .9v1.1"/>
<path d="M148.9 155.2v3l-.2 .3h-15.6l-.2 .2v1.1M219.5 146l.1 .1M219.6 146.1h.1M219.6 146.1l.4 .6M219.6 146.1l.4 .5M220 146.7l.3 .1M220 146.6l.3 .2M220 146.6v.1M220.1 146.6l.5 .3M220.1 146.6h.3l.2 .3M220.1 146.6h-.1M220.5 146.7l-.2 .1"/>
<path d="M220.6 146.9l.6 1.1M220.6 146.9h.1M220.6 146.9l.7 1.1M221.1 148.6v.1M221.1 148.6l.6 1.1M221.1 148.3v.3M221.1 148.3v.4M221.1 148.7l.6 1M221.2 148l.1 .2M221.3 148v.5M221.3 148h-.1M221.3 148.2v.3"/>
<path d="M221.3 148.5l-.2 .2M221.3 148.2l-.2 .1M221.7 149.7l.3 .2M221.7 149.7h.1M221.9 149.6h.2l.3 .3M221.9 149.6l.3 .1M221.9 149.6l-.2 .1M222.2 149.7l.1 .2M222.2 149.7l-.2 .2M222.3 149.9l.7 1.1M222.4 149.9h-.1M222.4 149.9l.6 1.1"/>
<path d="M222.8 151.7h.1M222.8 151.7l.6 1.1M222.9 151.3l-.1 .4M222.9 151.3v.4M222.9 151.7l.6 1M223 151v.6M223 151h.1M223 151.6l-.1 .1M223 151.2l-.1 .1M223.4 152.8l.4 .1M223.5 152.7l.3 .2M223.5 152.7l-.1 .1"/>
<path d="M223.6 152.6h.3l.2 .3M223.6 152.6l.3 .2M223.6 152.6l-.1 .1M223.9 152.8l.2 .2M223.9 152.8l-.1 .1M224.1 153l.6 1M224.1 152.9v.1M224.1 152.9l.6 1M224.4 145.2v.6l.5 1.1M224.4 145.2h.4M224.5 154.6h.1M224.5 154.6l.4 .7"/>
<path d="M224.6 154.3l-.1 .3M224.6 154.3v.3M224.6 154.3h.1M224.6 154.6l.4 .7M224.7 154v.2M224.7 153.9v.6M224.7 154.2v.3M224.7 154.5l-.1 .1M224.7 154.2l-.1 .1M224.7 153.9v.1M224.8 145.2l.4 1.5M224.9 146.9l2 3.4"/>
<path d="M224.9 155.3l.1 .1M225 155.3v.1M225 155.3l19.9 11.5M225 155.3h-.1M225 155.4l20 11.6M225.2 146.7l-.3 .2M225.2 146.7l2 3.4M226.9 150.3l1.2 1.3M227.2 150.1l-.3 .2M227.2 150.1l1.1 1.1M227.3 143.9h.4M227.3 143.9l.1 .8 .3 .6"/>
<path d="M227.3 143.9l-2.5 1.3M227.7 143.9l.3 1.2M227.7 145.3l-2.5 1.4M227.7 145.3l2 3.4M228 145.1l-.3 .2M228 145.1l2 3.4M228.1 151.6l20.7 12M228.3 151.2l-.2 .4M228.3 151.2l20.8 12M229.7 148.7l1 1.1M229.7 148.7l-2.5 1.4M230 148.5l.9 .9"/>
<path d="M230 148.5l-.3 .2M230.7 149.8l-2.4 1.4M230.7 149.8l8.5 4.9M230.9 149.4l-.2 .4M230.9 149.4l8.5 5M234.7 143l.1 .4 .3 .3M234.7 143h.4M235.1 143l.2 .4M235.1 143.7l16.6 9.6M235.3 143.4l-.2 .3M235.3 143.4l16.6 9.6M236.3 142.3l.2 .4"/>
<path d="M236.3 142.3l-1.2 .7M236.5 142.7l15.4 8.8 .7-.4h1.5l8.9 5.1M236.5 142.7l-1.2 .7M239.2 154.7l.9 .5M239.4 154.4a4.6 4.6 0 0 1-1.7-4.7 1.52 1.52 0 0 1 2.5-.2 4.5 4.5 0 0 1 1.8 4.8 1.21 1.21 0 0 1-1.7 .6M239.4 154.4l.9 .5M239.4 154.4l-.2 .3M240.1 149.6a2.55 2.55 0 0 0 1.9 3.4M240.1 155.2l11.4 6.6M240.3 154.9l-.2 .3M240.3 154.9l11.4 6.5M240.4 149.6a1.02 1.02 0 0 0-1 .6 1.02 1.02 0 0 0 .1 1.1 2.29 2.29 0 0 0 2.2 1.9l.4-.5"/>
<path d="M245.5 141.3l.1 .2M245.5 141.3l-5.7 3.3M245.6 141.5l21.7 12.5M245.6 141.5l-5.7 3.2M251.7 153.3h.4M251.7 153.3v8.1M251.9 153l-.2 .3M251.9 153l.2 .3M252.1 153.3v8.1M252.6 152.5h.8M252.6 152.5l.2 .4M252.6 152.5l-.7 .5"/>
<path d="M252.8 152.9h.4M252.8 152.9l-.7 .4M252.8 152.9v12.9M253.2 152.9l10.9 6.3M253.2 152.9v12.9M253.4 152.5l-.2 .4M253.4 152.5l10.9 6.3M263 156.2l2.9 1.7M263.1 156.3l7.8-4.2zM264.1 159.2h.4M264.1 159.2v8.1M264.3 158.8l-.2 .4"/>
<path d="M264.3 158.8l.2 .4M264.5 159.2v8.1M265.9 157.9l.7 .1M265.9 157.9l-1.6 .9M266.6 158l-2.1 1.2M270.9 152.1l6.8 3.9M273.6 156.4a.82 .82 0 0 0 0-.9 .82 .82 0 0 0-.8-.4h-1.2a.84 .84 0 0 0-.9 .4 .84 .84 0 0 0 .1 .9l.2 .2M277.5 156.1l-11.8 .8-1.2-.1-1.5-.6M277.7 156l-.2 .1M277.7 156l1.3 .8M279 158.6l-14.5 8.8M279 156.8v1.8"/>
<path d="M279 158.6l-14.5 8.7M279 156.8l-12.4 1.2M98.4 160.3h.1M98.4 160.3l-.1 3.6-.3 .1M108.6 160h-10l-.2 .3M244.9 166.5h.4M244.9 166.8l.4 .1M244.9 166.8l.1 .2M244.9 166.5v.3M245 167h.3M245.2 166.3h-.2l-.1 .2M245.2 166.3l.1 .2"/>
<path d="M245.2 166.3l1 .6M245.3 166.5h.1M245.3 166.9v.1M245.3 166.5l.9 .5M245.3 166.5v.4M245.6 166.7l-.3 .2M245.7 166.7l-.4 .3M246.2 166.9l.3 .6M246.2 166.9v.1M246.2 167l.2 .3M246.4 167.7l.1 .2M246.4 167.3l.1 .2"/>
<path d="M246.4 167.7l.1 .1M246.4 167.3v.4M246.5 167.8v.1M246.5 167.9l2.5 1.4M246.5 167.8l2.3 1.3M246.5 167.5v.3M248.8 163.6h.5M248.8 169.1l.5 .1M248.8 169.1l.2 .2M248.8 163.6v5.5M249 169.3h.2M249.1 163.2l.2 .4"/>
<path d="M249.1 163.2l-.3 .4M249.3 169.2l-.1 .1M249.3 163.6v5.6M251.5 161.8l.2 .4M251.5 161.8l-2.4 1.4M251.7 161.4h.4M251.7 161.4l-.2 .4M251.7 162.2l-2.4 1.4M252.1 161.4l-.2 .6-.2 .2M252.8 165.8l.5 .1M252.8 165.8h.4M253 167.1l-3.8 2.2"/>
<path d="M253.1 167l-.1 .1M253.1 167l-3.8 2.2M253.1 165.8v1.2M253.2 166.9l-.2 .2M253.2 166.9l-.1 .1M253.2 165.8v1.1M253.2 165.8l.1 .1M253.2 165.8l3.8 2.2M253.3 165.9l3.8 2.2M257 163.7h.5M257 168h.1M257 168l.1 .1"/>
<path d="M257 163.7v4.3M257.1 168.1h.1M257.1 168.1h.3M257.5 163.4a.26 .26 0 0 0-.3 0 .26 .26 0 0 0-.2 .3M257.5 167.9l-.5 .1M257.5 163.4v.2M257.5 167.9l-.1 .2M257.5 163.4l6.6 3.9M257.5 163.7v4.2M257.5 163.6v.1M257.5 163.6l6.7 3.8M257.6 163.6l-.1 .1"/>
<path d="M261.1 165.6l-3.6 2.3M261.2 165.7l-3.8 2.4M264.1 167.3h.4M264.1 167.3l.1 .1M264.2 167.4h.3M264.5 167.3v.1M30.8 195.4h125.4M30.8 185.8h125.4M36.8 180.6v24M42.8 180.6v24M82.2 180.6v24M94.2 180.6v24"/>
<path d="M104.2 185.8v18.8M104.2 190.6h52M112.2 185.8v18.8M120.2 185.8v18.8M128.2 185.8v18.8M137.2 185.8v18.8M146.7 185.8v18.8M156.2 180.6v24M156.2 186.6h40M156.2 198.6h135M156.2 192.6h135M168.2 180.6v24"/>
<path d="M180.2 180.6v18M196.2 180.6v24M202.7 198.6v6M209.2 198.6v6M215.7 192.6v12M227.7 192.6v12M239.7 192.6v12M251.7 186.6h39.5M251.7 180.6v24M263.7 180.6v24M291.2 180.6h-260.4v24M30.8 200.2h63.4"/>
<path d="M157.4 200.7l4.1-.9v3.5l-4.1-.6z"/>
<circle cx="32.3" cy="43" r="1.6"/>
<circle cx="43.3" cy="43" r="1.6"/>
<circle cx="101.9" cy="58.2" r="2"/>
<circle cx="182.5" cy="43" r="1.59"/>
<circle cx="193.5" cy="43" r="1.6"/>
<circle cx="263.9" cy="58.2" r="2"/>
<circle cx="116" cy="83.7" r="2"/>
<circle cx="249.9" cy="83.7" r="1.99"/>
<circle cx="142.6" cy="152" r="1.6"/>
<circle cx="142.6" cy="141" r="1.61"/>
<circle cx="165.5" cy="201.7" r="1.74"/>
<circle cx="165.5" cy="201.7" r="1"/>
</g>
<g fill="none" stroke="#000" stroke-width=".21" stroke-dasharray="15.2 1.3 1.3 1.3">
<path d="M29.8 43h-1.6M32.3 40.5v-1.6M32.3 45.5v1.6M37.3 43h1M43.3 43v-2.5M43.3 43h-2.5M43.3 43v2.5M43.3 43h2.5M43.3 40.5v-1.6M43.3 45.5v1.6M45.8 43h1.6M99.5 58.2h-2"/>
<path d="M102 55.7v-2M104.5 58.2h2M180 43h-1.6M182.5 40.5v-1.6M182.5 45.5v1.6M185 43h1.6M191 43h-1.6M193.5 40.5v-1.6M193.5 45.5v1.6M196 43h1.6M261.4 58.2h-2M263.9 55.7v-2"/>
<path d="M266.4 58.2h2M102 60.7v2M263.9 60.7v2M113.5 83.7h-2M116 81.2v-2M116 86.2v2M118.5 83.7h2M247.4 83.7h-2M249.9 81.2v-2M249.9 86.2v2M252.4 83.7h2M142.7 138.5v-1.6"/>
<path d="M140.2 141h-1.6M140.2 152h-1.6M142.7 143.5v1.6M142.7 149.5v-1.6M142.7 154.5v1.6M145.2 141h1.6M145.2 152h1.6"/>
</g>
<path d="M239.2 102.8l5.2 3M162.1 201.7h-6" fill="none" stroke="#000" stroke-width=".21" stroke-dasharray="15.2 1.3 1.3 1.3" stroke-dashoffset="14.1"/>
<path d="M145 40.6l-51.6 51.6" fill="none" stroke="#000" stroke-width=".21" stroke-dasharray="15.2 1.3 1.3 1.3" stroke-dashoffset="-.3"/>
<path d="M168.5 201.7h-4.8" fill="none" stroke="#000" stroke-width=".21" stroke-dasharray="15.2 1.3 1.3 1.3" stroke-dashoffset="14.7"/>
<path d="M165.5 199.6v4.2" fill="none" stroke="#000" stroke-width=".21" stroke-dasharray="15.2 1.3 1.3 1.3" stroke-dashoffset="15"/>
<path d="M14.2 4.6h13.7v5.1h-13.7zM30.8 190.2h63.4M30.8 204.6h63.4M104.2 200.2h52" fill="none" stroke="#000" stroke-width=".25"/>
<g fill="#000">
<path d="M35.4 19.5l2.5 .4-2.5 .3zM20.2 19.9l2.6-.4v.7z"/>
<path d="M90.9 33.7l2.6-.3v.7zM95.9 33.4l2.5 .3-2.5 .4z"/>
<path d="M90.9 23.2l2.6-.3v.7zM106.4 22.9l2.5 .3-2.5 .4z"/>
<path d="M197.4 26.3l2.5 .4-2.5 .3zM205.5 26.7l2.5-.4v.7z"/>
<path d="M69.6 58.3l.4 2.5h-.7zM69.3 92.1h.7l-.4 2.5zM120.3 58.2l.4 2.5h-.7zM120 92.1h.7l-.4 2.5zM154.7 81.2h.7l-.3 2.5zM155.1 94.6l.3 2.5h-.7zM143.3 87.3l.4 2.5h-.8zM142.9 92.1h.8l-.4 2.5zM64.6 52.7l.4 2.5h-.7zM64.3 92.2h.7l-.4 2.5zM167.1 76.7l.3 2.5h-.7zM166.7 92.2h.7l-.3 2.5zM19 76.7l.3 2.5h-.7zM18.6 92.2h.7l-.3 2.5zM52.4 82.2h.7l-.3 2.5zM52.8 87.2l.3 2.5h-.7zM19 43l.3 2.5h-.7zM18.6 50.2h.7l-.3 2.5zM156.5 149.5h.7l-.3 2.5zM156.9 158.5l.3 2.5h-.7zM157.1 141l.3 2.5h-.7zM156.7 149.5h.7l-.3 2.5zM163.1 156h.7l-.3 2.5zM163.5 164l.3 2.5h-.7z"/>
<path d="M77.9 54.1h.7l-.3 2.5zM78.3 58.3l.3 2.5h-.7z"/>
<path d="M91.8 50.5l2.5-.4v.7zM88.4 50.1l2.5 .4-2.5 .3z"/>
<path d="M92.6 45.2l2.5-.3v.7zM88.4 44.9l2.5 .3-2.5 .4zM99.4 28l2.5 .4-2.5 .3zM90.9 28.4l2.6-.4v.7zM130.4 114.6l2.5 .4-2.5 .3zM90.9 115l2.6-.4v.7zM23.4 34.2l2.5 .4-2.5 .3zM20.2 34.6l2.6-.4v.7zM28.6 29.4l2.5-.4v.7zM24 29l2.5 .4-2.5 .3zM29.8 24.1l2.5 .4-2.5 .3zM20.2 24.5l2.6-.4v.7zM40.8 24.1l2.5 .4-2.5 .3zM32.3 24.5l2.5-.4v.7zM106.4 170.6l2.5 .3-2.5 .4zM90.9 170.9l2.6-.3v.7zM100.9 133.5l2.5-.3v.7zM95.9 133.2l2.5 .3-2.5 .4zM142.6 170.9l2.5-.4v.7zM130.4 170.5l2.5 .4-2.5 .3z"/>
<path d="M58.2 92.1h.7l-.3 2.5zM58.6 36.7l.3 2.5h-.7z"/>
<path d="M74.6 84.4h.7l-.4 2.6zM74.9 94.7l.4 2.5h-.7zM174.3 49l.3 2.5h-.7zM173.9 54.4h.7l-.3 2.5zM174.3 56.9l.3 2.5h-.7zM173.9 92.2h.7l-.3 2.5z"/>
<path d="M81.5 98l2 1.5-.5 .5zM85.5 102.5l.5-.4 1.6 2z"/>
<path d="M89.7 99.6l2.1 1.6-.5 .5zM84 94.4l.5-.5 1.5 2z"/>
<path d="M91.4 95.4l2.1 1.5-.5 .5zM88.2 92.7l.5-.5 1.5 2z"/>
<path d="M132.9 80.4l2.5-.4v.7zM95.9 37.6l2.5 .3-2.5 .4z"/>
<path d="M146.5 87.2l.3 2.5h-.7zM70.7 50.3l1.4 2.4h-2.8z"/>
<path d="M199.5 98l2.5-.3v.7zM203 97.7l2.5 .3-2.5 .4z"/>
<path d="M90.9 101.6l2.6-.4v.7zM96.2 101.2l2.5 .4-2.5 .3z"/>
<path d="M113.4 106.4l2.5 .3-2.5 .4zM91.1 106.7l2.4-.3v.7z"/>
<path d="M187.9 105.5l2.5-.3v.7zM203 105.2l2.5 .3-2.5 .4zM178.7 111.3l2.5-.4v.7zM203 110.9l2.5 .4-2.5 .3z"/>
<path d="M90.9 122.7l2.6-.4v.7zM146.4 122.3l2.5 .4-2.5 .3zM103.9 54.1l-1 2.4 1.6-2zM20.2 29.4l2.6-.4v.7zM24 29l2.5 .4-2.5 .3zM23.4 99.2l2.5 .3-2.5 .4zM28.4 99.5l2.5-.3v.7zM29 39.7l1.5 2 .5-.5zM44.3 39l-.5 2.5 1.2-2.2zM145.5 155.7l.9 2.3 .7-.3zM144 140.3l2.4-.9-.4-.7z"/>
<path d="M88.1 158.5l.3 2.5h-.7zM87.7 153.4h.7l-.3 2.6z"/>
</g>
<text font-size="5.6" x="208.8" y="188.3">捷鑫华科技有限公司</text>
<g font-size="4.4">
<text x="16.5" y="8.6">版 本</text>
<text x="36.1" y="8.6">A0</text>
<text x="15.1" y="13.7">物料编码</text>
<text x="28.9" y="14.2">200402008536</text>
<text x="75.6" y="12.3" transform="rotate(-90 75.6 12.3)">A</text>
<text x="270.5" y="17.3">其余</text>
<text x="279.1" y="12.3">3.2</text>
<text x="23.8" y="23.6">12</text>
<text x="24.3" y="19">17.6</text>
<text x="34.7" y="23.6">11</text>
<text x="75.6" y="20.3" transform="rotate(-90 75.6 20.3)">0.1</text>
<text x="100.3" y="22.4">18</text>
<text x="20.7" y="28.5">6.2</text>
<text x="29.4" y="28.5">2.1</text>
<text x="51.3" y="28.3">2x2X</text>
<text x="61.5" y="28.3">3.2</text>
<text x="93.7" y="27.5">11</text>
<text x="200.4" y="25.8">5.6</text>
<text x="20.7" y="33.7">5.6</text>
<text x="77.5" y="32.8">7.5</text>
<text x="121.9" y="31.5">2 x</text>
<text x="133.7" y="31.5">4</text>
<text x="142.2" y="31.5">6</text>
<text x="131.7" y="36">6.6 X 90°</text>
<text x="70" y="45.4">A</text>
<text x="80.2" y="44.3">1.69</text>
<text x="18.1" y="49.9" transform="rotate(-90 18.1 49.9)">9.7</text>
<text x="80.5" y="49.6">0.9</text>
<text x="48.1" y="54.8">R2</text>
<text x="144.4" y="57.1" transform="rotate(-90 144.4 57.1)">A</text>
<text x="173.4" y="55" transform="rotate(-90 173.4 55)">7.9</text>
<text x="144.4" y="65.2" transform="rotate(-90 144.4 65.2)">0.1</text>
<text x="77.4" y="69.2" transform="rotate(-90 77.4 69.2)">1.71</text>
<text x="119.5" y="73.8" transform="rotate(-90 119.5 73.8)">36.4</text>
<text x="57.8" y="79.6" transform="rotate(-90 57.8 79.6)">57.9</text>
<text x="63.8" y="84" transform="rotate(-90 63.8 84)">41.99</text>
<text x="68.8" y="80.5" transform="rotate(-90 68.8 80.5)">36.29</text>
<text x="173.4" y="78.2" transform="rotate(-90 173.4 78.2)">37.8</text>
<text x="18.1" y="88.7" transform="rotate(-90 18.1 88.7)">18</text>
<text x="80.1" y="88.8" transform="rotate(45 80.1 88.8)">5.29</text>
<text x="83.2" y="86" transform="rotate(45 83.2 86)">1.71</text>
<text x="166.2" y="88.7" transform="rotate(-90 166.2 88.7)">18</text>
<text x="74.1" y="92.7" transform="rotate(-90 74.1 92.7)">7.75</text>
<text x="76.4" y="91.6" transform="rotate(45 76.4 91.6)">8.6</text>
<text x="154.2" y="92.6" transform="rotate(-90 154.2 92.6)">10.9</text>
<text x="33.4" y="98.7">2.5</text>
<text x="51.9" y="97.3" transform="rotate(-90 51.9 97.3)">2.5</text>
<text x="99.2" y="100.7">7.75</text>
<text x="209.9" y="97.1">6</text>
<text x="102.7" y="105.8">24.9</text>
<text x="164.2" y="105.7">0.1</text>
<text x="172.3" y="105.7">A</text>
<text x="193.1" y="104.6">17.6</text>
<text x="142.4" y="108.7" transform="rotate(-90 142.4 108.7)">7.29</text>
<text x="192.9" y="110.4">26.8</text>
<text x="109.5" y="114.1">42</text>
<text x="114.9" y="121.8">58</text>
<text x="162" y="130.5">2X</text>
<text x="169.2" y="130.5">3.2</text>
<text x="103.4" y="132.6">2.5</text>
<text x="156.2" y="149" transform="rotate(-90 156.2 149)">11</text>
<text x="156" y="157.3" transform="rotate(-90 156 157.3)">6.4</text>
<text x="162.6" y="157.3" transform="rotate(-90 162.6 157.3)">5.6</text>
<text x="87.2" y="168.6" transform="rotate(-90 87.2 168.6)">2.5</text>
<text x="97.1" y="170">18</text>
<text x="136.4" y="170">9.7</text>
<text x="157.6" y="170.4">R2</text>
<text x="221" y="203.2">1</text>
</g>
<g font-size="3.8">
<text x="171.3" y="203.2">共1张</text>
<text x="182.3" y="203.2">第1张</text>
</g>
<g font-size="3.5">
<text x="23.3" y="149">技术要求：</text>
<text x="23.3" y="152.6">1.去毛刺，锐角倒钝；</text>
<text x="23.3" y="156.1">2.未注倒角C0.2；</text>
<text x="23.3" y="159.6">3.图纸所有孔位公差尺寸±0.1mm；</text>
<text x="23.3" y="163.2">4.未注尺寸参照3D图；</text>
<text x="23.3" y="166.7">5.表面防止刮花、碰伤、压伤、变形等不良。</text>
<text x="23.3" y="170.2">6.表面处理;喷涂，PANTONG 430C，参照样板；</text>
<text x="158.9" y="184.9">设 计</text>
<text x="170.9" y="184.9">王恩达</text>
<text x="183.4" y="184.9">2024/3/7</text>
<text x="254.7" y="184.7">材料</text>
<text x="274.4" y="184.7">6061</text>
<text x="158.9" y="190.8">审核</text>
<text x="254.9" y="190.7">机型</text>
<text x="158.9" y="196.5">批 准</text>
<text x="200.9" y="196.9">阶段标记</text>
<text x="219.3" y="196.9">数量</text>
<text x="231.2" y="196.9">重量</text>
<text x="243.1" y="196.9">比例</text>
<text x="254.9" y="196.9">图号</text>
<text x="267.5" y="197.3">JXHSV05P-05104-d</text>
<text x="231.8" y="202.5">0.0</text>
<text x="243.4" y="203.2">1:1</text>
<text x="254.5" y="202.5">名称</text>
<text x="270.7" y="201.8">顶部固定座1</text>
</g>
<text font-size="3.2" x="274.9" y="190.5">SV05P</text>
<g font-size="3.1">
<text x="83.6" y="32.8">±0.1</text>
<text x="63.8" y="74.8" transform="rotate(-90 63.8 74.8)">±0.1</text>
<text x="142.4" y="101.1" transform="rotate(-90 142.4 101.1)">±0.1</text>
<text x="212.9" y="97.1">±0.1</text>
<text x="114.1" y="114.1">±0.1</text>
</g>
<g font-size="2.5">
<text x="100.8" y="184">线性公差按GB/T1804-m级执行；形位公差按GB/T1184-K级执行</text>
<text x="95.1" y="188.8">线性基本尺</text>
<text x="95.1" y="191.3">寸分段的极</text>
<text x="105.3" y="189.1">＞6～30</text>
<text x="112.9" y="189.1">＞30～120</text>
<text x="120.2" y="188.9">＞120～400</text>
<text x="129.2" y="188.9">＞400～1000</text>
<text x="138.1" y="189.1">＞1000～2000</text>
<text x="147.8" y="189.1">＞2000～4000</text>
<text x="95.1" y="193.8">限偏差数值</text>
<text x="105.9" y="193.8">±0.2</text>
<text x="114.1" y="193.8">±0.3</text>
<text x="122.2" y="193.8">±0.5</text>
<text x="130.7" y="193.8">±0.8</text>
<text x="139.8" y="193.8">±1.2</text>
<text x="150.2" y="193.8">±2</text>
<text x="32.2" y="203.2">版本</text>
<text x="38.1" y="203.2">标记</text>
<text x="58.3" y="203.2">变更内容</text>
<text x="85.3" y="203.2">日期</text>
<text x="94.8" y="198.3">直线度和平</text>
<text x="94.8" y="200.7">面度的未注</text>
<text x="96.6" y="203.2">公差值</text>
<text x="105.9" y="198.7">≤10</text>
<text x="106.6" y="203.2">0.05</text>
<text x="113.2" y="198.7">＞10～30</text>
<text x="115" y="203.2">0.1</text>
<text x="120.6" y="198.7">＞30～100</text>
<text x="123.2" y="203.2">0.2</text>
<text x="129.1" y="198.7">＞100～300</text>
<text x="131.5" y="203.2">0.4</text>
<text x="138.4" y="198.7">＞300～1000</text>
<text x="141.3" y="203.2">0.6</text>
<text x="147.8" y="198.7">＞1000～3000</text>
<text x="150.4" y="203.2">0.8</text>
</g>
</svg>
